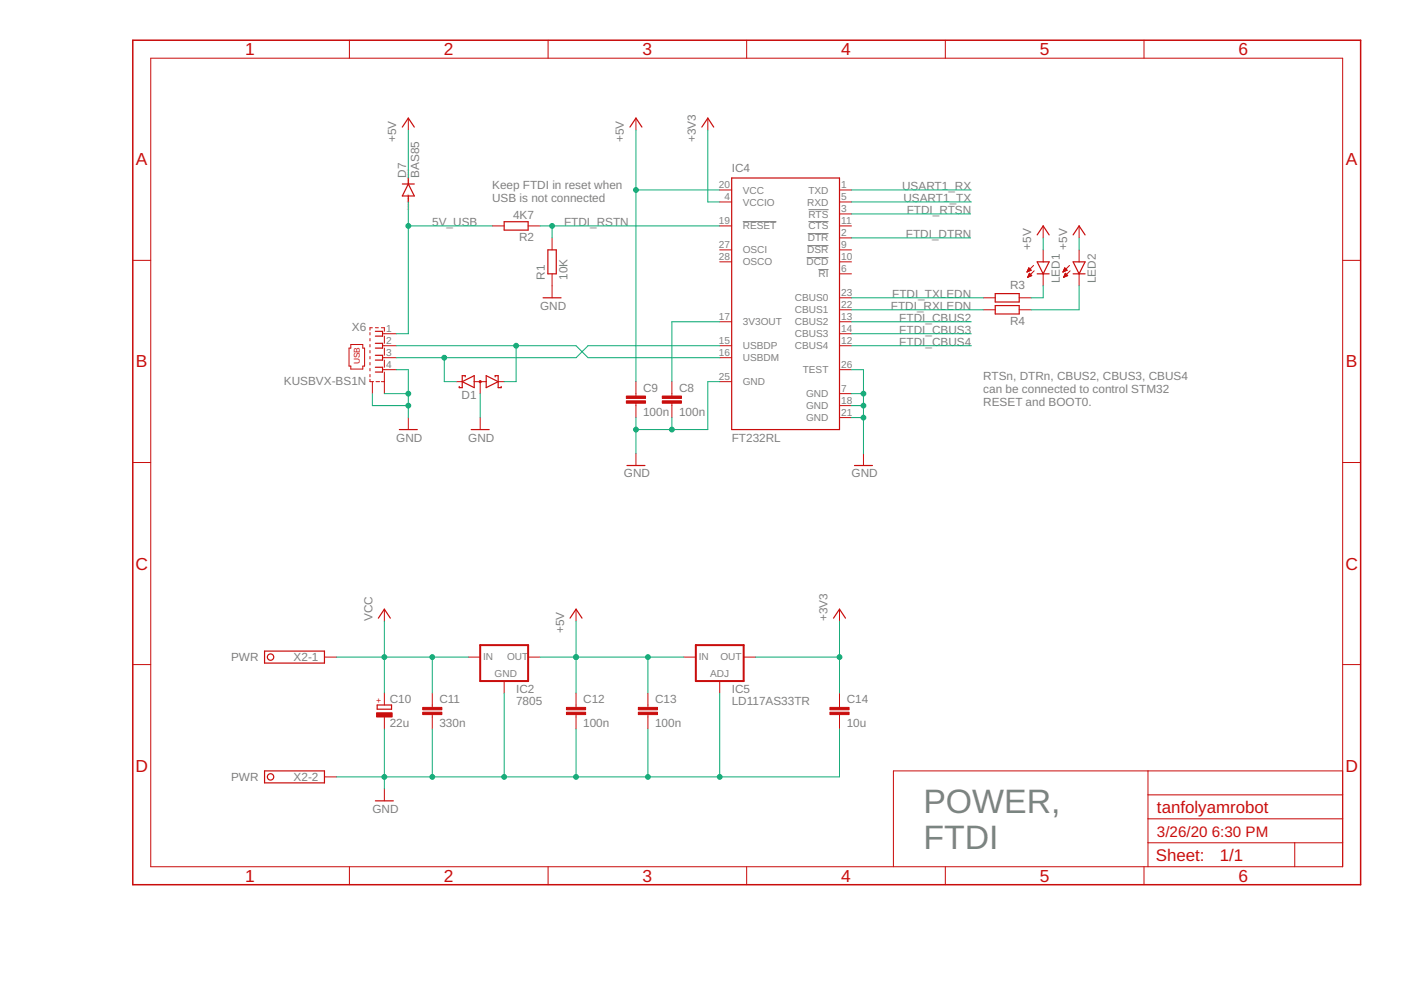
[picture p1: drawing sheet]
<svg xmlns="http://www.w3.org/2000/svg" width="297mm" height="210mm" viewBox="0 0 297 210" stroke-linecap="round" stroke-linejoin="round" font-family="sans-serif">
<path d="M157.5 47h7.1M171 54.6h4.7M171.2 52.1h4.5M171.3 49.5h4.4M171.4 47h4.3M171.4 44.4h4.3M173.5 57.1h2.2" fill="none" stroke="#808080" stroke-width=".21"/>
<g fill="none" stroke="#c90d0c" stroke-width=".25">
<path d="M85.3 26.9l1.3-1.9 1.2 1.9M85.3 39h2.5M86.6 39l1.2 2.6h-2.5zM86.6 37.7v1.3M133.6 26.9l1.2-1.9 1.3 1.9M148.8 26.9l1.3-1.9 1.2 1.9M155.1 37.7h22.9v53.4h-22.9zM86.6 41.6v1.2M106.9 47h5.1v1.8h-5.1zM116.2 53h1.7v5.1h-1.7zM219.9 58.1h2.5M219.9 55.5h2.5l-1.2 2.6z"/>
<path d="M219.9 49.8l1.3-1.9 1.2 1.9M227.5 58.1h2.6M227.5 55.5h2.6l-1.3 2.6zM227.5 49.8l1.3-1.9 1.3 1.9M79.6 70.3h1.5v1h-1.5M79.6 72.8h1.5v1h-1.5M79.6 75.3h1.5v1h-1.5M79.6 77.9h1.5v1h-1.5M98.6 79.9v-.2h-.6v2.5h-.6v-.3M103.1 79.7l2.5 1.2-2.5 1.3zM105 79.9v-.2h.6v2.5h.7v-.3M115.1 63.1h3.9"/>
<path d="M211 62.3h5.1v1.7h-5.1zM211 64.8h5.1v1.8h-5.1zM84.7 91.1h3.8M98 80.9l2.5-1.2v2.5zM99.9 91.1h3.8M132.9 98.7h3.8M181.2 98.7h3.8M56.1 138h12.7v2.6h-12.7zM80.2 131.1l1.3-1.9 1.3 1.9M120.9 131.1l1.2-1.9 1.3 1.9M176.7 131.1l1.3-1.9 1.3 1.9M80 149.5h3v.9h-3z"/>
<path d="M56.1 163.4h12.7v2.6h-12.7zM79.6 169.8h3.8"/>
<circle cx="57.4" cy="139.3" r=".68"/>
<circle cx="57.4" cy="164.7" r=".68"/>
</g>
<g fill="none" stroke="#c90d0c" stroke-width=".21">
<path d="M32 12.3h252.7v171.5h-252.7zM74.1 8.5v3.8M116.2 8.5v3.8M158.3 8.5v3.8M200.4 8.5v3.8M242.5 8.5v3.8M86.6 25v2.6M134.8 25v2.6M150.1 25v2.6M28.2 55.2h3.8M104.4 47.9h2.5M112 47.9h2.5"/>
<path d="M117.1 50.4v2.6M117.1 58.1v5M152.6 40.3h2.5M152.6 55.5h2.5M152.6 53h2.5M152.6 42.8h2.5M152.6 47.9h2.5M178 40.3h2.5M178 55.5h2.5M178 53h2.5M178 42.8h2.5M178 45.4h2.5"/>
<path d="M178 47.9h2.5M178 50.4h2.5M178 58.1h2.5M217.8 57.7h.1M217.8 57.5h.3M217.8 57.4h.6M217.9 57.3h.7M217.9 58.7h.1M218 57.2h.5M218 58.6h.3M218 57.1h.4M218 58.5h.6"/>
<path d="M218.1 56.9h.2M218.1 58.4h.6M218.1 58.3h.5M218.1 56.8h.1M218.2 58.1h.3M218.2 58h.2M218.2 57.9l.6 .5-.9 .4zM218.6 57.3l-.5-.5-.4 .9M218.6 57.3l-.9 .4M219.1 56.3l-1.4 1.4M219.3 57.4l-1.4 1.4M221.2 47.9v2.5"/>
<path d="M221.2 53v2.5M221.2 58.1v2.5M225.4 57.7h.1M225.4 57.5h.3M225.5 57.4h.5M225.5 57.3h.8M225.5 58.7h.2M225.6 57.2h.5M225.6 58.6h.4M225.6 57.1h.4M225.6 58.5h.6M225.7 56.9h.2"/>
<path d="M225.7 58.4h.6M225.7 58.3h.5M225.7 56.8h.1M225.8 58.1h.3M225.8 58h.2M225.9 57.9l.5 .5-.9 .4zM226.3 57.3l-.6-.5-.3 .9M226.3 57.3l-.9 .4M226.8 56.3l-1.4 1.4M226.9 57.4l-1.4 1.4M228.8 47.9v2.5M228.8 53v2.5"/>
<path d="M228.8 58.1v2.5M284.7 55.2h3.8M74.4 73h2.5v.8h.4v3.8h-.4v.7h-2.5v-.7h-.4v-3.8h.4zM78.4 70.5v.5M78.4 71.8v.5M78.4 73v.6M78.4 74.3v.5M78.4 75.6v.5M78.4 76.9v.5M78.4 78.1v.5M78.4 79.4v.5M79 69.5h-.6v.5"/>
<path d="M79.6 69.5h.6M80.9 69.5h.6v.8M81.1 73.3h2.9M81.1 75.8h2.9M81.1 70.8h2.9M81.1 78.4h2.9M81.5 71.3v1.5M81.5 73.8v1.5M81.5 76.3v1.6M81.5 78.9v4.6M152.6 68.2h2.5M152.6 73.3h2.5"/>
<path d="M152.6 75.8h2.5M178 68.2h2.5M178 73.3h2.5M178 63.1h2.5M178 65.7h2.5M178 70.8h2.5M178 78.4h2.5M208.5 63.1h2.5M208.5 65.7h2.5M216.1 63.1h2.5M216.1 65.7h2.5M28.2 98.1h3.8"/>
<path d="M78.4 80.4v.5h.8M79 80.9v2.6M79.7 80.9h.8M80.9 80.9h.6M86.6 88.5v2.6M96.7 80.9h1.3M100.5 80.9h2.6M101.8 80.9v2.6M101.8 88.5v2.6M105.6 80.9h1.3M134.8 80.9v3.1M134.8 85.5v3"/>
<path d="M134.8 96.2v2.5M142.5 80.9v3.1M142.5 85.5v3M152.6 80.9h2.5M178 83.5h2.5M178 86h2.5M178 88.5h2.5M183.1 96.2v2.5M284.7 98.1h3.8M68.8 139.3h2.5M81.5 129.2v2.5M99.3 139.3h2.5"/>
<path d="M112 139.3h2.5M122.1 129.2v2.5M145 139.3h2.5M157.7 139.3h2.5M178 129.2v2.5M28.2 140.9h3.8M81.5 146.9v2.6M81.5 152v2.6M91.7 146.9v3.1M91.7 151.5v3.1M106.9 144.4v2.5M122.1 146.9v3.1"/>
<path d="M122.1 151.5v3.1M137.4 146.9v3.1M137.4 151.5v3.1M152.6 144.4v2.5M178 146.9v3.1M178 151.5v3.1M284.7 140.9h3.8M68.8 164.7h2.5M81.5 167.3v2.5M243.4 178.7h41.3M243.4 163.4v20.4M243.4 173.6h41.3"/>
<path d="M243.4 168.5h41.3M274.5 178.7v5.1M284.7 163.4h-95.3v20.4M74.1 183.8v3.8M116.2 183.8v3.8M158.3 183.8v3.8M200.4 183.8v3.8M242.5 183.8v3.8"/>
</g>
<g fill="#c90d0c" stroke="#c90d0c" stroke-width=".21">
<path d="M140.4 85h4.1v.5h-4.1z"/>
<path d="M140.4 84h4.1v.5h-4.1z"/>
<path d="M132.8 85h4.1v.5h-4.1z"/>
<path d="M132.8 84h4.1v.5h-4.1z"/>
<path d="M79.8 151.1h3.3v.9h-3.3z"/>
<path d="M89.6 151h4.1v.5h-4.1z"/>
<path d="M89.6 150h4.1v.5h-4.1z"/>
<path d="M120.1 151h4.1v.5h-4.1z"/>
<path d="M120.1 150h4.1v.5h-4.1z"/>
<path d="M135.3 151h4.1v.5h-4.1z"/>
<path d="M135.3 150h4.1v.5h-4.1z"/>
<path d="M176 151h4v.5h-4z"/>
<path d="M176 150h4v.5h-4z"/>
</g>
<g fill="none" stroke="#c90d0c" stroke-width=".42">
<path d="M101.8 136.8h10.2v7.6h-10.2zM147.5 136.8h10.2v7.6h-10.2z"/>
<circle cx="101.8" cy="80.9" r=".13"/>
</g>
<path d="M28.2 8.5h260.3v179.1h-260.3z" fill="none" stroke="#c90d0c" stroke-width=".32"/>
<g fill="none" stroke="#0dab76" stroke-width=".21">
<path d="M86.6 27.6v10.1M134.8 27.6v53.3M150.1 27.6v15.2h2.5M86.6 42.8v28h-2.6M86.6 47.9h17.8M114.5 47.9h38.1M117.1 47.9v2.5M134.8 40.3h17.8M180.5 42.8h25.4M180.5 40.3h25.4M180.5 45.4h25.3M180.5 50.4h25.3"/>
<path d="M221.2 50.4v2.6M228.8 50.4v2.6M84 78.4h2.6v10.1M84 73.3h38.1l2.6 2.5h27.9M94.2 75.8v5.1h2.5M109.4 73.3v7.6h-2.5M152.6 68.2h-10.1v12.7M152.6 73.3h-27.9l-2.6 2.5h-38.1M180.5 78.4h2.6v17.8M180.5 68.2h25.4M180.5 73.3h25.4M180.5 63.1h28"/>
<path d="M180.5 65.7h28M180.5 70.8h25.4M221.2 60.6v2.5h-2.6M228.8 60.6v5.1h-10.2M79 83.5v2.5h7.6M81.5 83.5h5.1M101.8 83.5v5M134.8 88.5v7.7M142.5 88.5v2.6M152.6 80.9h-2.5v10.2h-15.3M180.5 83.5h2.6M180.5 86h2.6"/>
<path d="M180.5 88.5h2.6M71.3 139.3h28M81.5 131.7v15.2M91.7 139.3v7.6M114.5 139.3h30.5M122.1 131.7v15.2M137.4 139.3v7.6M160.2 139.3h17.8M178 131.7v15.2M81.5 154.6v12.7M91.7 154.6v10.1M106.9 146.9v17.8"/>
<path d="M122.1 154.6v10.1M137.4 154.6v10.1M152.6 146.9v17.8M178 154.6v10.1h-106.7"/>
</g>
<g fill="#0dab76" stroke="#0dab76" stroke-width=".21">
<circle cx="142.5" cy="91.1" r=".51"/>
<circle cx="134.8" cy="91.1" r=".51"/>
<circle cx="183.1" cy="83.5" r=".51"/>
<circle cx="183.1" cy="86" r=".51"/>
<circle cx="183.1" cy="88.5" r=".51"/>
<circle cx="86.6" cy="83.5" r=".51"/>
<circle cx="86.6" cy="86" r=".51"/>
<circle cx="81.5" cy="164.7" r=".51"/>
<circle cx="91.7" cy="164.7" r=".51"/>
<circle cx="106.9" cy="164.7" r=".51"/>
<circle cx="122.1" cy="164.7" r=".51"/>
<circle cx="137.4" cy="164.7" r=".51"/>
<circle cx="152.6" cy="164.7" r=".51"/>
<circle cx="178" cy="139.3" r=".51"/>
<circle cx="94.2" cy="75.8" r=".51"/>
<circle cx="109.4" cy="73.3" r=".51"/>
<circle cx="134.8" cy="40.3" r=".51"/>
<circle cx="122.1" cy="139.3" r=".51"/>
<circle cx="137.4" cy="139.3" r=".51"/>
<circle cx="86.6" cy="47.9" r=".51"/>
<circle cx="117.1" cy="47.9" r=".51"/>
<circle cx="81.5" cy="139.3" r=".51"/>
<circle cx="91.7" cy="139.3" r=".51"/>
</g>
<g font-size="7.2" fill="#808080">
<text x="195.8" y="172.3">POWER,</text>
<text x="195.8" y="180">FTDI</text>
</g>
<g font-size="3.7" fill="#c90d0c">
<text x="52" y="-1">1</text>
<text x="94.1" y="-1">2</text>
<text x="136.2" y="-1">3</text>
<text x="178.4" y="-1">4</text>
<text x="220.5" y="-1">5</text>
<text x="262.6" y="-1">6</text>
<text x="52" y="11.7">1</text>
<text x="94.1" y="11.7">2</text>
<text x="136.2" y="11.7">3</text>
<text x="178.4" y="11.7">4</text>
<text x="220.5" y="11.7">5</text>
<text x="262.6" y="11.7">6</text>
<text x="28.8" y="35.1">A</text>
<text x="285.3" y="35.1">A</text>
<text x="28.8" y="77.9">B</text>
<text x="285.3" y="77.9">B</text>
<text x="28.7" y="120.8">C</text>
<text x="285.2" y="120.8">C</text>
<text x="28.7" y="163.6">D</text>
<text x="285.2" y="163.6">D</text>
<text x="52" y="187">1</text>
<text x="94.1" y="187">2</text>
<text x="136.2" y="187">3</text>
<text x="178.4" y="187">4</text>
<text x="220.5" y="187">5</text>
<text x="262.6" y="187">6</text>
</g>
<g font-size="3.6" fill="#c90d0c">
<text x="245.3" y="172.3">tanfolyamrobot</text>
<text x="245" y="182.6">Sheet:</text>
<text x="258.6" y="182.5">1/1</text>
</g>
<g font-size="3.2" fill="#c90d0c">
<text x="245.3" y="177.4">3/26/20</text>
<text x="256.9" y="177.4">6:30 PM</text>
</g>
<g font-size="2.5" fill="#808080">
<text x="84" y="30.1" transform="rotate(-90 84 30.1)">+5V</text>
<text x="132.3" y="30.1" transform="rotate(-90 132.3 30.1)">+5V</text>
<text x="147.5" y="30.1" transform="rotate(-90 147.5 30.1)">+3V3</text>
<text x="86.1" y="37.7" transform="rotate(-90 86.1 37.7)">D7</text>
<text x="88.9" y="37.7" transform="rotate(-90 88.9 37.7)">BAS85</text>
<text x="104.3" y="40.2">Keep FTDI in reset when</text>
<text x="155.1" y="36.5">IC4</text>
<text x="191.3" y="40.3">USART1_RX</text>
<text x="91.6" y="47.9">5V_USB</text>
<text x="104.3" y="42.8">USB is not connected</text>
<text x="108.8" y="46.4">4K7</text>
<text x="119.6" y="47.9">FTDI_RSTN</text>
<text x="191.5" y="42.8">USART1_TX</text>
<text x="192.2" y="45.4">FTDI_RTSN</text>
<text x="110" y="51.2">R2</text>
<text x="192.1" y="50.4">FTDI_DTRN</text>
<text x="218.6" y="53" transform="rotate(-90 218.6 53)">+5V</text>
<text x="226.3" y="53" transform="rotate(-90 226.3 53)">+5V</text>
<text x="115.5" y="59.3" transform="rotate(-90 115.5 59.3)">R1</text>
<text x="120.3" y="59.3" transform="rotate(-90 120.3 59.3)">10K</text>
<text x="114.5" y="65.7">GND</text>
<text x="188.9" y="65.7">FTDI_RXLEDN</text>
<text x="189.2" y="63.1">FTDI_TXLEDN</text>
<text x="214.2" y="61.3">R3</text>
<text x="224.7" y="60.1" transform="rotate(-90 224.7 60.1)">LED1</text>
<text x="232.3" y="60.1" transform="rotate(-90 232.3 60.1)">LED2</text>
<text x="74.6" y="70.2">X6</text>
<text x="190.7" y="70.8">FTDI_CBUS3</text>
<text x="190.7" y="68.2">FTDI_CBUS2</text>
<text x="214.2" y="69">R4</text>
<text x="190.7" y="73.3">FTDI_CBUS4</text>
<text x="60.2" y="81.7">KUSBVX-BS1N</text>
<text x="136.3" y="83.1">C9</text>
<text x="144" y="83.1">C8</text>
<text x="208.5" y="80.7">RTSn, DTRn, CBUS2, CBUS3, CBUS4</text>
<text x="208.5" y="83.3">can be connected to control STM32</text>
<text x="97.8" y="84.7">D1</text>
<text x="136.3" y="88.2">100n</text>
<text x="144" y="88.2">100n</text>
<text x="208.5" y="86">RESET and BOOT0.</text>
<text x="84" y="93.6">GND</text>
<text x="99.3" y="93.6">GND</text>
<text x="155.1" y="93.6">FT232RL</text>
<text x="132.3" y="101.2">GND</text>
<text x="180.5" y="101.2">GND</text>
<text x="78.9" y="131.7" transform="rotate(-90 78.9 131.7)">VCC</text>
<text x="175.5" y="131.7" transform="rotate(-90 175.5 131.7)">+3V3</text>
<text x="119.6" y="134.2" transform="rotate(-90 119.6 134.2)">+5V</text>
<text x="49" y="140.2">PWR</text>
<text x="62.2" y="140.2">X2-1</text>
<text x="82.6" y="149">C10</text>
<text x="93.2" y="149.1">C11</text>
<text x="109.4" y="149.5">7805</text>
<text x="109.4" y="146.9">IC2</text>
<text x="123.6" y="149.1">C12</text>
<text x="138.9" y="149.1">C13</text>
<text x="155.1" y="149.5">LD117AS33TR</text>
<text x="155.1" y="146.9">IC5</text>
<text x="179.5" y="149.1">C14</text>
<text x="82.6" y="154.1">22u</text>
<text x="93.2" y="154.2">330n</text>
<text x="123.6" y="154.2">100n</text>
<text x="138.9" y="154.2">100n</text>
<text x="179.5" y="154.2">10u</text>
<text x="49" y="165.6">PWR</text>
<text x="62.2" y="165.6">X2-2</text>
<text x="78.9" y="172.3">GND</text>
</g>
<g font-size="2.1" fill="#808080">
<text x="152.4" y="39.9">20</text>
<text x="157.5" y="41">VCC</text>
<text x="171.4" y="41">TXD</text>
<text x="178.4" y="39.9">1</text>
<text x="152.4" y="47.5">19</text>
<text x="153.6" y="42.5">4</text>
<text x="157.5" y="43.6">VCCIO</text>
<text x="171.2" y="43.6">RXD</text>
<text x="171.4" y="46.1">RTS</text>
<text x="178.4" y="42.5">5</text>
<text x="178.4" y="45">3</text>
<text x="178.4" y="47.5">11</text>
<text x="152.4" y="52.6">27</text>
<text x="157.5" y="53.7">OSCI</text>
<text x="157.5" y="48.7">RESET</text>
<text x="171.2" y="53.7">DSR</text>
<text x="171.3" y="51.2">DTR</text>
<text x="171.4" y="48.7">CTS</text>
<text x="178.4" y="50.1">2</text>
<text x="178.4" y="52.6">9</text>
<text x="152.4" y="55.2">28</text>
<text x="157.5" y="56.3">OSCO</text>
<text x="171" y="56.3">DCD</text>
<text x="173.5" y="58.8">RI</text>
<text x="178.4" y="55.2">10</text>
<text x="178.4" y="57.7">6</text>
<text x="168.5" y="63.9">CBUS0</text>
<text x="178.4" y="62.8">23</text>
<text x="178.4" y="65.3">22</text>
<text x="81.8" y="70.4">1</text>
<text x="152.4" y="67.9">17</text>
<text x="157.5" y="69">3V3OUT</text>
<text x="168.5" y="66.4">CBUS1</text>
<text x="168.5" y="69">CBUS2</text>
<text x="168.5" y="71.5">CBUS3</text>
<text x="178.4" y="67.9">13</text>
<text x="178.4" y="70.4">14</text>
<text x="81.8" y="72.9">2</text>
<text x="81.8" y="75.5">3</text>
<text x="152.4" y="72.9">15</text>
<text x="152.4" y="75.5">16</text>
<text x="157.5" y="74.1">USBDP</text>
<text x="157.5" y="76.6">USBDM</text>
<text x="168.5" y="74.1">CBUS4</text>
<text x="178.4" y="72.9">12</text>
<text x="81.8" y="78">4</text>
<text x="152.4" y="80.6">25</text>
<text x="157.5" y="81.7">GND</text>
<text x="170.2" y="79.1">TEST</text>
<text x="178.4" y="83.1">7</text>
<text x="178.4" y="78">26</text>
<text x="170.9" y="84.2">GND</text>
<text x="170.9" y="86.8">GND</text>
<text x="170.9" y="89.3">GND</text>
<text x="178.4" y="85.6">18</text>
<text x="178.4" y="88.2">21</text>
<text x="102.4" y="140">IN</text>
<text x="104.9" y="143.6">GND</text>
<text x="107.5" y="140">OUT</text>
<text x="148.2" y="140">IN</text>
<text x="150.6" y="143.6">ADJ</text>
<text x="152.7" y="140">OUT</text>
</g>
<g font-size="1.8" fill="#c90d0c">
<text x="76.3" y="77.2" transform="rotate(-90 76.3 77.2)">USB</text>
<text x="80.9" y="149.1" transform="rotate(-90 80.9 149.1)">+</text>
</g>
<g font-size=".6" fill="#ffba08">
<text x="86.8" y="39.4" transform="rotate(-90 86.8 39.4)">SpiceOrder 2</text>
<text x="86.8" y="44.5" transform="rotate(-90 86.8 44.5)">SpiceOrder 1</text>
</g>
</svg>
